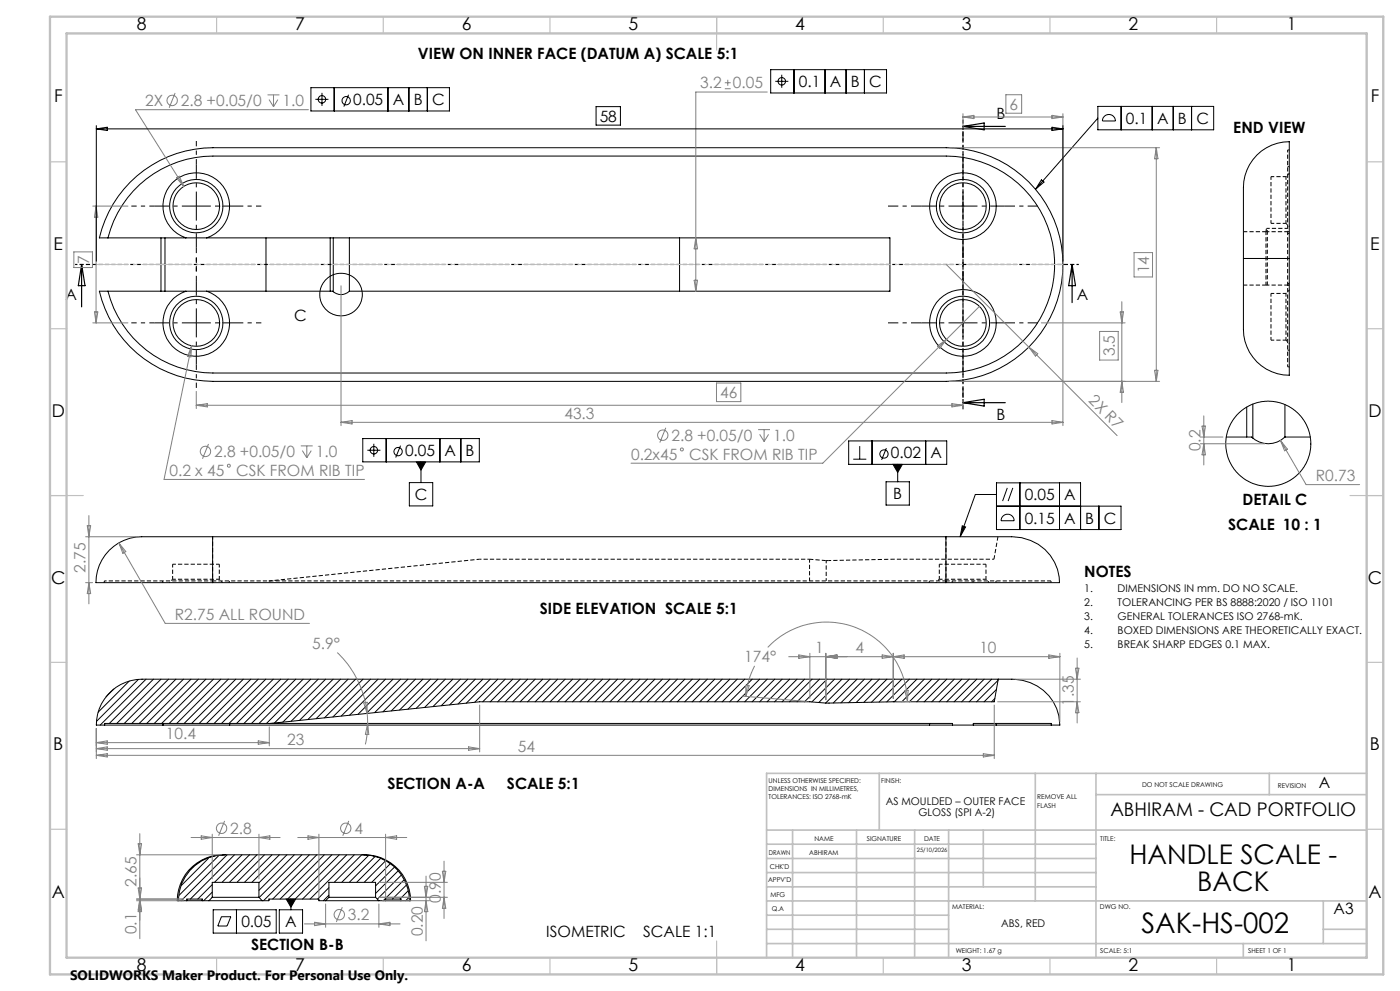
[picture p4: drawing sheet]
<svg xmlns="http://www.w3.org/2000/svg" width="420mm" height="297mm" viewBox="0 0 420 297" stroke-linecap="round" stroke-linejoin="round" font-family="sans-serif">
<g fill="none" stroke="#000" stroke-width=".3">
<path d="M28.9 37.6v40.7M28.9 38.6h290M28.9 38.6l3.3-.5v1zM93.3 26.3h41.5v7h-41.5zM94.6 29.8h3.9M96.6 27.8v3.9M100.3 26.3v7M104.6 28.4l-1.4 3.6M116.4 26.3v7M122.7 26.3v7M128.2 26.3v7M178.8 32h7.3v5.5h-7.3z"/>
<path d="M231.2 20.9h34.8v7h-34.8zM232.6 24.4h3.9M234.5 22.4v3.9M238.2 20.9v7M247.5 20.9v7M253.8 20.9v7M259.3 20.9v7M315.6 38.1l3.3 .5-3.3 .5zM318.9 37.6v40.7M329.4 31.9h34.7v7h-34.7zM329.4 35.4l-18.7 21.3M331.2 35a1.97 1.97 0 0 1 2.2-.6 1.97 1.97 0 0 1 1.2 1.9h-3.9z"/>
<path d="M336.3 31.9v7M345.7 31.9v7M352 31.9v7M357.5 31.9v7M39.1 54.6a35 35 0 0 1 24.8-10.3h220a35 35 0 0 1 35 35 35 35 0 0 1-35 35h-220a35 35 0 0 1-34.1-27h70a3.6 3.6 0 0 0 5 0h162.2v-16h-237.2a35.1 35.1 0 0 1 9.3-16.7zM312.4 53.9l.8 .7-2.5 2.1zM32.4 71.3a32.5 32.5 0 0 1 31.5-24.5h220a32.5 32.5 0 0 1 32.5 32.5 32.5 32.5 0 0 1-32.5 32.5h-220a32.5 32.5 0 0 1-31.5-24.5M48.3 71.3v16M49.5 71.3v16M55.8 71.3a10 10 0 0 1-5-15.4 10 10 0 0 1 16.2 0 10 10 0 0 1-5 15.4M79.8 71.3v16M99.1 71.3v16"/>
<path d="M100 71.3v16.2M104.8 71.3v16M203.9 71.3v16M373 77.5v18.7a18.8 18.8 0 0 0 1.9 9.4 13.4 13.4 0 0 0 11.9 6.8v-34.9M373 77.5h13.8M373 77.5v-18.8a18.7 18.7 0 0 1 1.9-9.3 13.4 13.4 0 0 1 11.9-6.8v34.9M55.8 87.3a10 10 0 0 0-5 15.4 10 10 0 0 0 16.2 0 10 10 0 0 0-5-15.4M108.8 131.4h35v7h-35zM110.2 134.9h3.9M112.1 133v3.9M115.9 131.4v7M120.2 133.6l-1.5 3.5"/>
<path d="M124.9 138.4h2.8l-1.4 2.5zM126.3 138.4v6.2M132 131.4v7M138.3 131.4v7M254.6 132.1h29.4v7.1h-29.4zM256 137.6h3.9M257.9 133.7v3.9M261.6 132.1v7.1M265.9 134.3l-1.4 3.5M267.9 139.2h2.8l-1.4 2.4zM269.3 139.2v5.2M277.7 132.1v7.1"/>
<path d="M367.9 131h7.6a7.2 7.2 0 0 0 10 0M374 122v9M375.8 121.1v10.2M385.5 131h7.6M385.5 121.2v9.8M122.8 144.6h7v7h-7zM265.8 144.4h7v7h-7zM288.7 157.6l1 .3-1.7 3zM298.9 151.7h37.4v7h-37.4v-14h25.3v14M298.9 148.2h-6.3l-4.6 12.7M300.8 154.8a1.96 1.96 0 0 1 2.1-.6 1.96 1.96 0 0 1 1.3 1.9h-3.9zM302.2 146.2l-1.4 4"/>
<path d="M303.8 146.2l-1.4 4M306 144.7v14M317.9 144.7v14M329.7 151.7v7M63.8 160.9h-18.8a18.8 18.8 0 0 0-9.4 1.8 13.4 13.4 0 0 0-6.7 11.9h34.9M63.8 160.9v13.7M63.8 160.9h220M63.8 174.6h220M283.8 160.9v13.7M283.8 160.9h17.7a14.3 14.3 0 0 1 16.4 13.7h-34.1M31.4 217.3h-2.5a13.8 13.8 0 0 1 13.7-13.8h261a14.1 14.1 0 0 1 14.4 13.8h-2.6M31.4 217.3h17.5"/>
<path d="M34.1 206.5l-2.3 2.3M38.8 204.1l-9.4 9.4M41.5 203.6l-12.6 12.6M43.8 203.5l-13.7 13.8M46 203.5l-13.2 13.3M48.3 203.5l-13.3 13.3M48.9 217.3h20M48.9 216.8v.5M50.6 203.5l-13.3 13.3M52.8 203.5l-13.3 13.3M55 203.5l-13.2 13.3M57.3 203.5l-13.3 13.3"/>
<path d="M59.5 203.5l-13.2 13.3M61.8 203.5l-13.3 13.3M64 203.5l-13.2 13.3M66.3 203.5l-13.3 13.3M68.5 203.5l-13.3 13.3M68.9 216.8v.5M68.9 217.3h210M70.7 203.5l-13.2 13.3M73 203.5l-13.2 13.3M75.2 203.5l-13.2 13.3M77.5 203.5l-13.3 13.3M79.7 203.5l-13.2 13.3"/>
<path d="M81 216.8h204.8v.5M82 203.5l-13.3 13.3M84.2 203.5l-13.2 13.3M86.5 203.5l-13.3 13.3M88.7 203.5l-13.2 13.3M90.9 203.5l-13.2 13.3M93.2 203.5l-13.3 13.3M95.5 203.5l-13.2 13.2M97.7 203.5l-12.9 12.9M99.9 203.5l-12.6 12.6M102.2 203.5l-12.3 12.4M104.4 203.5l-12 12.1"/>
<path d="M106.7 203.5l-11.8 11.9M108.9 203.5l-11.5 11.6M111.2 203.5l-11.3 11.4M113.4 203.5l-11 11.1M115.6 203.5l-10.7 10.8M117.9 203.5l-10.5 10.6M120.2 203.5l-10.3 10.3M122.4 203.5l-10 10.1M124.6 203.5l-9.7 9.8M126.9 203.5l-9.5 9.5M129.1 203.5l-9.2 9.3M131.4 203.5l-9 9"/>
<path d="M133.6 203.5l-8.7 8.8M135.9 203.5l-8.5 8.5M138.1 203.5l-8.2 8.3M140.3 203.5l-7.9 8M142.6 203.5l-7.7 7.7M144.9 203.5l-7.5 7.5M147.1 203.5l-7.2 7.2M149.3 203.5l-6.9 7M151.6 203.5l-6.8 6.8M153.8 203.5l-6.7 6.8M156.1 203.5l-6.8 6.8M158.3 203.5l-6.7 6.8"/>
<path d="M160.5 203.5l-6.7 6.8M162.8 203.5l-6.8 6.8M165 203.5l-6.7 6.8M167.3 203.5l-6.8 6.8M169.5 203.5l-6.7 6.8M171.8 203.5l-6.8 6.8M174 203.5l-6.7 6.8M176.3 203.5l-6.8 6.8M178.5 203.5l-6.7 6.8M180.8 203.5l-6.8 6.8M183 203.5l-6.8 6.8M185.2 203.5l-6.7 6.8"/>
<path d="M187.5 203.5l-6.8 6.8M189.7 203.5l-6.7 6.8M192 203.5l-6.8 6.8M194.2 203.5l-6.7 6.8M196.5 203.5l-6.8 6.8M198.7 203.5l-6.7 6.8M201 203.5l-6.8 6.8M203.2 203.5l-6.7 6.8M205.5 203.5l-6.8 6.8M207.7 203.5l-6.8 6.8M209.9 203.5l-6.7 6.8M212.2 203.5l-6.8 6.8"/>
<path d="M214.4 203.5l-6.7 6.8M216.7 203.5l-6.8 6.8M218.9 203.5l-6.7 6.8M221.2 203.5l-6.8 6.8M223.4 203.5l-6.7 6.8M225.7 203.5l-6.8 6.8M227.9 203.5l-6.7 6.8M230.2 203.5l-6.8 6.8M232.4 203.5l-6.8 6.8M234.6 203.5l-6.7 6.8M236.9 203.5l-6.8 6.8M239.1 203.5l-6.7 6.8"/>
<path d="M241.4 203.5l-6.8 6.8M243.6 203.5l-6.7 6.8M245.9 203.5l-6.8 6.8M248.1 203.5l-6.7 6.8M250.4 203.5l-6.8 6.9M252.6 203.5l-7 7M254.8 203.5l-7.1 7.2M257.1 203.5l-7.1 7.2M259.3 203.5l-7 7.1M261.6 203.5l-7 7.1M263.8 203.5l-6.9 7M266.1 203.5l-6.9 7"/>
<path d="M268.3 203.5l-6.9 7M270.5 203.5l-6.8 6.9M272.8 203.5l-6.8 6.9M275.1 203.5l-6.8 6.8M277.3 203.5l-6.8 6.8M278.9 217.3h6.9M278.9 216.8v.5M279.5 203.5l-6.7 6.8M281.8 203.5l-6.8 6.8M284 203.5l-6.7 6.8M285.8 217.3h6.2M286.3 203.5l-6.8 6.8"/>
<path d="M288.5 203.5l-6.7 6.8M290.8 203.5l-6.8 6.8M292 217.3h6.9M292 217.3v-.5h23.4v.5M293 203.5l-6.8 6.8M295.2 203.5l-6.7 6.8M297.5 203.5l-6.7 6.8M298.4 209.3l-.9 1M298.9 217.3h16.5M298.9 216.8v.5M298.9 206.6l-3.7 3.7M299.4 203.9l-6.4 6.4"/>
<path d="M299.5 203.5l-1.2 6.8h-30.3l-19.3 .4-5.7-.4h-99.1l-63.1 6.5h-49.4v.5M62.5 257.3l-8.1 8.1M65.7 256.4l-11.9 11.9M67.5 256.2a13.8 13.8 0 0 0-13.9 13.7M67.5 256.2a13.6 13.6 0 0 0-14.2 13.7h.3M67.5 256.2h41.3M68.1 256.2l-13.7 13.7M70.3 256.2l-13.2 13.2M72.6 256.2l-8.3 8.2M74.9 256.2l-8.3 8.2M77.1 256.2l-8.3 8.2M79.3 256.2l-8.2 8.2"/>
<path d="M81.6 256.2l-8.3 8.2M83.8 256.2l-8.2 8.2M86.1 256.2l-8.4 8.4M88.3 256.2l-10.6 10.6M90.6 256.2l-12.8 12.8M92.8 256.2l-13.7 13.7M95 256.2l-13.2 13.2M97.3 256.2l-13.3 13.2M99.6 256.2l-13.3 13.2M101.8 256.2l-13.3 13.2M104 256.2l-13.2 13.2M106.3 256.2l-13.3 13.2"/>
<path d="M108.5 256.2l-8.2 8.2M108.8 256.2a13.6 13.6 0 0 1 14.2 13.7h-.2M108.8 256.2a13.8 13.8 0 0 1 14 13.7M110.5 256.5l-8 7.9M112.4 256.8l-7.6 7.6M114.2 257.3l-7.2 7.1M115.6 258.1l-6.3 6.3M117 258.9l-5.5 5.5M118.3 259.9l-5.6 5.6M53.6 269.9h2.5M56.1 269.9h4.6M56.1 269.9v-.5h4.6v.5"/>
<path d="M60.7 269.9h2M62.7 269.9h16M63.7 268.9h14M63.7 265.1l-4.4 4.3M63.7 267.4l-2.6 2.5M63.7 268.9v-4.5h14v4.5M63.7 268.9l-1 1M64 272.7h18.9v6.9h-18.9zM66.4 274.7h2.9l-1.2 2.8h-2.8zM70.9 272.7v6.9M77.7 268.9l1 1M78.7 269.9h2v-.5h15v.5h2"/>
<path d="M83.8 272.7h7v6.9h-7zM85.9 269.4h2.8l-1.4 2.5zM87.3 269.4v3.3M97.7 269.9h16M98.7 268.9h14M98.7 266l-3.4 3.4M98.7 268.3l-1.7 1.6M98.7 268.9v-4.5h14v4.5M98.7 268.9l-1 1M112.7 268.9l1 1M113.7 269.9h2M115.7 269.9h4.6"/>
<path d="M115.7 269.9v-.5h4.6v.5M119.4 261.1l-6.7 6.7M120.3 269.9h2.5M120.4 262.3l-7.2 7.1M121.1 263.8l-6.1 6.1M121.9 265.3l-4.2 4.1M122.4 267l-2.4 2.4M122.7 269l-1 .9"/>
<circle cx="96.6" cy="29.8" r="1.13"/>
<circle cx="103.8" cy="30.2" r="1.25"/>
<circle cx="234.5" cy="24.4" r="1.12"/>
<circle cx="58.9" cy="61.8" r="8"/>
<circle cx="58.9" cy="61.8" r="7"/>
<circle cx="288.9" cy="61.8" r="10"/>
<circle cx="288.9" cy="61.8" r="7"/>
<circle cx="288.9" cy="61.8" r="8"/>
<circle cx="58.9" cy="96.8" r="8"/>
<circle cx="58.9" cy="96.8" r="7"/>
<circle cx="102.3" cy="88.3" r="6.4"/>
<circle cx="288.9" cy="96.8" r="7"/>
<circle cx="288.9" cy="96.8" r="10"/>
<circle cx="288.9" cy="96.8" r="8"/>
<circle cx="112.2" cy="134.9" r="1.12"/>
<circle cx="119.4" cy="135.3" r="1.26"/>
<circle cx="265.2" cy="136.1" r="1.25"/>
<circle cx="380.5" cy="133" r="12.8"/>
</g>
<g fill="none" stroke="#000" stroke-width=".3" stroke-dasharray="1.3 .6" stroke-linecap="butt">
<path d="M386.3 44.9h.5M386.8 49.9h-.5M386.3 69.9h.5M386.4 69.4h.4M386.3 85.4h.5M386.8 84.9h-.5M386.3 109.9h.5M386.3 104.9h.5M31.3 174.1v.5M48.8 174.1v.5M63.8 174.1v.5M68.8 174.6v-.5"/>
<path d="M247.9 168h-.2M278.8 174.1v.5M283.8 174.1v.5M285.7 174.1v.5M291.9 174.1v.5M298.8 174.6v-.5M315.3 174.1v.5"/>
</g>
<path d="M63.8 174.1h-32.5M143.8 167.6h99.1" fill="none" stroke="#000" stroke-width=".3" stroke-dasharray="1.3 .6" stroke-dashoffset=".6" stroke-linecap="butt"/>
<path d="M379.8 69.4h6.5M380.2 69.3v16.1M379.8 85.4h6.5M242.9 167.6v6.5M283.8 174.1h-220" fill="none" stroke="#000" stroke-width=".3" stroke-dasharray="1.3 .6" stroke-dashoffset=".2" stroke-linecap="butt"/>
<path d="M373 69.4h6.8M373 85.4h6.8M247.7 168l-4.8-.4M299.4 160.8l-1.2 6.8M315.3 174.1h-31.5" fill="none" stroke="#000" stroke-width=".3" stroke-dasharray="1.3 .6" stroke-dashoffset=".1" stroke-linecap="butt"/>
<g fill="none" stroke="#000" stroke-width=".3" stroke-dasharray="1.3 .6" stroke-dashoffset=".3" stroke-linecap="butt">
<path d="M381.3 52.9v14M385.8 52.9v14M385.8 52.9h-4.5M379.8 69.4v16M381.3 66.9h4.5M386.3 68.4h-6.3M385.8 87.9h-4.5M381.3 101.9v-14M381.3 101.9h4.5M385.8 101.9v-14M51.8 169.1v4.5M65.8 173.6h-14"/>
<path d="M65.8 169.1h-14M65.8 173.6v-4.5M281.8 173.6h14M281.8 169.1h14M281.8 169.1v4.5M295.8 173.6v-4.5"/>
</g>
<path d="M386.3 85.4h.1M80.7 174.1h.1" fill="none" stroke="#000" stroke-width=".3" stroke-dasharray="1.3 .6"/>
<path d="M386.3 44.9v65M143.8 167.6l-62.9 6.5M248.6 168l19.3-.4" fill="none" stroke="#000" stroke-width=".3" stroke-dasharray="1.3 .6" stroke-dashoffset=".5" stroke-linecap="butt"/>
<path d="M63.8 160.8v13.8M247.9 168v6.1M248.6 168h-.7M283.8 160.8v13.8" fill="none" stroke="#000" stroke-width=".3" stroke-dasharray="1.3 .6" stroke-dashoffset=".4" stroke-linecap="butt"/>
<path d="M386.8 51.9l-1 1M385.8 66.9l1 1M386.8 86.9l-1 1M385.8 101.9l1 1M51.8 173.6l-1 1M66.8 174.6l-1-1M267.9 167.6h30.3M281.8 173.6l-1 1M296.8 174.6l-1-1" fill="none" stroke="#000" stroke-width=".3" stroke-dasharray="1.3 .6" stroke-dashoffset=".7" stroke-linecap="butt"/>
<path d="M380.2 69.3l-.2-.9-.2 1" fill="none" stroke="#000" stroke-width=".3" stroke-dasharray="1.3 .6" stroke-dashoffset="1" stroke-linecap="butt"/>
<g fill="none" stroke="#808080" stroke-width=".3">
<path d="M52.5 27.9l-1.7 4.4M80.3 28.4h3.5M80.7 29.8l1.4 2.2M82.1 28.4v3.6M83.4 29.8l-1.3 2.2M92.5 32.9h-51.9l14.5 23M217.5 26.6h1.7M217.5 24.8h1.7M218.3 23.9v1.8M230.2 27.6h-21.5v59.7M288.9 34.1v4.2M288.9 35.1h30"/>
<path d="M288.9 35.1l3.3-.5v1zM301.8 28.4h4.7v5.5h-4.7zM315.6 34.6l3.3 .5-3.3 .5zM318.9 34.1v44.2M53 53.3l.8-.5 1.3 3.1zM284.9 44.3h63M346.9 44.3v70M346.9 44.3l.5 3.3h-1zM22.2 75.5h5.5v4.7h-5.5zM27.8 61.8h10.6M28.8 61.8v35M28.8 61.8l.6 3.3h-1.1z"/>
<path d="M208.7 71.3l.6 3.3h-1.1zM283.9 79.3l24.7 24.7M340.2 75.7h5.6v7.3h-5.6zM27.8 96.8h10.6M28.3 93.5h1.1l-.6 3.3zM102.3 85.7v41.9M208.2 84h1.1l-.6 3.3zM293.8 91.8l-47 47h-57.5M312.4 96.8h25.1M318.9 80.3v47.3M329.9 99.3h5.6v8.6h-5.6zM336.1 93.5h.9l-.5 3.3z"/>
<path d="M336.5 90.4v30.2M57.5 103.6l-8.3 40.1h60.2M57.5 103.6l-.2 3.4-1-.2zM58.9 117.3v5.1M214.9 114.8h7.3v5.6h-7.3zM281.2 103.7l2.7-2-2 2.7zM284.9 114.3h63M308.6 104l26.5 26.6M308.6 104l2.7 2-.7 .7zM336.5 114.3l.5 3.3h-.9zM346.4 111h1l-.5 3.3zM58.9 121.5h230"/>
<path d="M58.9 121.5l3.3-.5v1zM62.5 133.1l-1.8 4.4M90.2 133.6h3.6M90.7 135l1.3 2.2M92 133.6v3.6M93.4 135l-1.4 2.2M102.3 126.6h216.6M102.3 126.6l3.3-.6v1.1zM199.7 128.2l-1.8 4.4M227.4 128.8h3.6M227.9 130.2l1.3 2.1M229.2 128.8v3.5"/>
<path d="M230.6 130.2l-1.4 2.1M285.6 121l3.3 .5-3.3 .5zM288.9 120.3v2.1M315.6 126l3.3 .6-3.3 .5zM360.1 131h6.8M360.1 133h19.4M360.6 127.7h1l-.5 3.3zM361.1 124.6v14.7M361.1 133l.5 3.3h-1zM384.1 132l7.7 13.2h16.1M384.1 132l2.1 2.6-.8 .5zM26.2 157.5h1l-.5 3.4z"/>
<path d="M26.7 154.5v26.5M25.7 160.9h15.8M25.7 174.6h2.1M26.7 174.6l.5 3.3h-1zM35.6 162.7l14 24.1h43.3M35.6 162.7l2.1 2.6-.8 .5zM101.2 195.6a29 29 0 0 1 8.9 18.2M226.4 199.6l-1.9 4.8-.8 4.3M230.3 194a24.3 24.3 0 0 1 26.4-5.9 24.3 24.3 0 0 1 15.5 22.1M236.6 196.8h81.4M239.6 196.3l3.4 .5-3.4 .5zM243 195.8v13.5"/>
<path d="M247.8 195.8v13.9M247.8 196.8l3.3-.5v1zM264.7 196.3l3.3 .5-3.3 .5zM268 195.8v13.5M268 196.8l3.3-.5v1zM314.6 196.3l3.4 .5-3.4 .5zM318 195.8v20.5M323.1 197.2v19.5M28.9 218.3v9.1M80.8 217.8v5.8M109.1 210.6l1-.1v3.3zM110.1 213.8l.2 3"/>
<path d="M110.3 216.8l-.2 3.2-.5 3.1M110.3 216.8l.3 3.3h-1zM143.9 211.3v14.1M222.7 208.6l19.3 1.6M223.7 205.4l1.1 .1-1.1 3.2zM271.5 207l1-.1-.3 3.3zM273.3 210.2l-4.3 .1M298.3 211.3v16.1M299.3 210.3h24.8M304.6 203.5h19.5M322.7 200.3h1l-.6 3.2zM323.1 210.3l.6 3.3h-1z"/>
<path d="M28.9 226.4h269.4M28.9 226.4l3.3-.5v1zM28.9 222.6l3.3-.6v1.1zM28.9 224.4l3.3-.6v1.1zM28.9 222.6h51.9M28.9 224.4h115M77.5 222l3.3 .6-3.3 .5zM140.6 223.8l3.3 .6-3.3 .5zM295 225.9l3.3 .5-3.3 .5zM41 256.2h25.5M41.5 252.9h1l-.6 3.3zM41.9 249.8v31.5"/>
<path d="M57.3 251h26.7M60.4 250.5l3.3 .5-3.3 .5zM63.7 250v13.4M67.4 246l-1.8 4.5M77.7 250v13.4M77.7 251l3.3-.5v1zM89.3 251h32.7M92.4 250.5l3.3 .5-3.3 .5zM95.7 250v18.9M104.6 246l-1.8 4.5M115.7 250v18.9M115.7 251l3.3-.5v1z"/>
<path d="M133.2 258.1v17.2M41 269.9h14.1M41 269.4h14.1M41.5 266.1h1l-.6 3.3zM41.9 269.9l.6 3.3h-1zM41.9 269.4l.6 3.3h-1zM91.3 276.9h28.7M94.4 276.4l3.3 .5-3.3 .5zM97.7 270.9v7M102.7 271.9l-1.8 4.4M113.7 270.9v7M113.7 276.9l3.3-.5v1z"/>
<path d="M113.7 268.9h20.5M113.7 264.4h20.5M114.7 269.9h14.1M127.3 265.6h1l-.5 3.3zM127.8 269.9l.5 3.3h-1zM127.8 262.6v19.4M132.7 261.1h1l-.5 3.3zM133.2 268.9l.5 3.3h-1z"/>
<circle cx="51.6" cy="30.1" r="1.56"/>
<circle cx="61.6" cy="135.3" r="1.56"/>
<circle cx="68.7" cy="139.6" r=".45"/>
<circle cx="198.8" cy="130.4" r="1.56"/>
<circle cx="204.6" cy="134.7" r=".44"/>
<circle cx="66.5" cy="248.2" r="1.55"/>
<circle cx="103.8" cy="248.2" r="1.55"/>
<circle cx="101.8" cy="274.1" r="1.56"/>
</g>
<path d="M288.4 61.8h1M288.5 61.4l.7 .7M288.9 61.3v1M289.2 61.4l-.7 .7" fill="none" stroke="#c0c0c0" stroke-width=".3"/>
<g fill="none" stroke="#000" stroke-width=".3" stroke-dasharray="15.2 1.3 1.3 1.3" stroke-dashoffset="10.9" stroke-linecap="butt">
<path d="M58.9 61.8h-12.5M58.9 61.8v12.5M58.9 61.8h12.5M58.9 61.8v-12.5M288.9 61.8h-12.5M288.9 61.8v12.5M288.9 61.8h12.5M288.9 61.8v-12.5M58.9 96.8h-12.5M58.9 96.8v12.5M58.9 96.8h12.5M58.9 96.8v-12.5"/>
<path d="M288.9 96.8h-12.5M288.9 96.8v12.5M288.9 96.8h12.5M288.9 96.8v-12.5"/>
</g>
<path d="M288.9 49.3v-10M276.4 61.8h-10M288.9 74.3v10M301.4 61.8h10M276.4 96.8h-10M288.9 84.3v-10M301.4 96.8h10M288.9 109.3v10" fill="none" stroke="#000" stroke-width=".3" stroke-dasharray="15.2 1.3 1.3 1.3" stroke-dashoffset="12.1" stroke-linecap="butt"/>
<path d="M58.9 49.3v-7M46.4 61.8h-7M58.9 74.3v7M71.4 61.8h7M46.4 96.8h-7M58.9 84.3v-7M71.4 96.8h7M58.9 109.3v7" fill="none" stroke="#000" stroke-width=".3" stroke-dasharray="15.2 1.3 1.3 1.3" stroke-dashoffset="13.6" stroke-linecap="butt"/>
<path d="M323.6 79.3h-301.1" fill="none" stroke="#000" stroke-width=".35" stroke-dasharray="1.3 .6" stroke-dashoffset=".6" stroke-linecap="butt"/>
<path d="M288.9 35.9v86.8" fill="none" stroke="#000" stroke-width=".35" stroke-dasharray="1.3 .6" stroke-dashoffset=".1" stroke-linecap="butt"/>
<path d="M318.9 79.3h-290" fill="none" stroke="#c0c0c0" stroke-width=".3" stroke-dasharray="15.2 1.3 1.3 1.3" stroke-dashoffset="5.5" stroke-linecap="butt"/>
<path d="M288.9 37.9h12.7M288.9 37.9l6.3-1v2zM24.5 79.3l1 6.3h-2zM24.5 79.3v12.7M321.6 79.3v11.4M321.6 79.3l1.1 6.3h-2.1zM288.9 120.7l6.3-1v2zM288.9 120.7h12.7" fill="none" stroke="#000" stroke-width=".35"/>
<g fill="none" stroke="#c0c0c0" stroke-width=".35">
<path d="M65 5v5M115 5v5M165 5v5M215 5v10M265 5v5M315 5v5M365 5v5M15 48.5h5M410 48.5h5M15 98.5h5M410 98.5h5M15 148.5h10"/>
<path d="M405 148.5h10M15 198.5h5M410 198.5h5M15 248.5h5M410 248.5h5M65 287v5M115 287v5M165 287v5M215 282v10M265 287v5M315 287v5M365 287v5"/>
</g>
<g fill="none" stroke="#c0c0c0" stroke-width=".5">
<path d="M263.8 231.8v17M310.6 231.8v38.2M328.8 231.8v55.2M328.8 238.2h81.2M380.8 231.8v6.4M410 231.8h-180v55.2M230 248.8h180M230 257.3h98.8M230 253h98.8M237.8 248.8v38.2M257 248.8v38.2M274.4 248.8v38.2"/>
<path d="M284.6 248.8v38.2M295 248.8v17M230 265.8h98.8M230 261.5h98.8M230 278.5h54.6M230 274.3h54.6M230 270h180M397 278.5h13M397 270v12.8M230 282.8h180M373 282.8v4.2"/>
</g>
<path d="M15 5h400v287h-400zM20 10h390v277h-390z" fill="none" stroke="#c0c0c0" stroke-width=".7"/>
<path d="M124.9 138.4h2.8l-1.4 2.5zM267.9 139.2h2.8l-1.4 2.4zM288.7 157.6l1 .3-1.7 3zM85.9 269.4h2.8l-1.4 2.5z" fill="#000"/>
<text font-size="8.5" x="342.5" y="279.7">SAK-HS-002</text>
<g font-size="8.1">
<text x="338.9" y="258.9">HANDLE SCALE -</text>
<text x="359.2" y="267">BACK</text>
</g>
<text font-size="5.6" x="333.1" y="244.6">ABHIRAM - CAD PORTFOLIO</text>
<g font-size="5.3">
<text x="41" y="8.9">8</text>
<text x="88.5" y="8.9">7</text>
<text x="138.5" y="8.9">6</text>
<text x="188.5" y="8.9">5</text>
<text x="238.5" y="8.9">4</text>
<text x="288.5" y="8.9">3</text>
<text x="338.5" y="8.9">2</text>
<text x="386" y="8.9">1</text>
<text x="16.2" y="30.7">F</text>
<text x="411.2" y="30.7">F</text>
<text x="16.1" y="74.9">E</text>
<text x="411.1" y="74.9">E</text>
<text x="15.5" y="124.9">D</text>
<text x="410.5" y="124.9">D</text>
<text x="15.4" y="174.9">C</text>
<text x="410.4" y="174.9">C</text>
<text x="16" y="224.9">B</text>
<text x="411" y="224.9">B</text>
<text x="15.5" y="269.2">A</text>
<text x="410.5" y="269.2">A</text>
<text x="41" y="290.9">8</text>
<text x="88.5" y="290.9">7</text>
<text x="138.5" y="290.9">6</text>
<text x="188.5" y="290.9">5</text>
<text x="238.5" y="290.9">4</text>
<text x="288.5" y="290.9">3</text>
<text x="338.5" y="290.9">2</text>
<text x="386" y="290.9">1</text>
</g>
<g font-size="4.7">
<text x="125.3" y="17.5">VIEW ON INNER FACE (DATUM A) SCALE 5:1</text>
<text x="239.7" y="26.1">0.1</text>
<text x="249" y="26.1">A</text>
<text x="255.3" y="26.1">B</text>
<text x="260.8" y="26.1">C</text>
<text x="105.9" y="31.5">0.05</text>
<text x="117.8" y="31.5">A</text>
<text x="124.1" y="31.5">B</text>
<text x="129.6" y="31.5">C</text>
<text x="298.9" y="35.8">B</text>
<text x="179.9" y="36.5">58</text>
<text x="337.8" y="37.1">0.1</text>
<text x="347.1" y="37.1">A</text>
<text x="353.4" y="37.1">B</text>
<text x="358.9" y="37.1">C</text>
<text x="370" y="39.9">END VIEW</text>
<text x="19.7" y="89.9">A</text>
<text x="323" y="89.9">A</text>
<text x="88.2" y="96.1">C</text>
<text x="298.9" y="126">B</text>
<text x="121.5" y="136.7">0.05</text>
<text x="133.4" y="136.7">A</text>
<text x="139.7" y="136.7">B</text>
<text x="267.3" y="137.4">0.02</text>
<text x="279.2" y="137.4">A</text>
<text x="124.4" y="149.9">C</text>
<text x="268" y="149.6">B</text>
<text x="307.4" y="149.9">0.05</text>
<text x="319.3" y="149.9">A</text>
<text x="372.8" y="151.3">DETAIL C</text>
<text x="307.4" y="156.9">0.15</text>
<text x="319.3" y="156.9">A</text>
<text x="325.6" y="156.9">B</text>
<text x="331.1" y="156.9">C</text>
<text x="368.4" y="158.7">SCALE 10 : 1</text>
<text x="325.3" y="172.9">NOTES</text>
<text x="161.9" y="184">SIDE ELEVATION SCALE 5:1</text>
<text x="116.2" y="236.5">SECTION A-A</text>
<text x="152.1" y="236.5">SCALE 5:1</text>
<text x="395.7" y="236.2">A</text>
<text x="400.1" y="273.8">A3</text>
<text x="72.4" y="277.9">0.05</text>
<text x="85.6" y="277.9">A</text>
<text x="163.9" y="280.9">ISOMETRIC</text>
<text x="192.9" y="280.9">SCALE 1:1</text>
<text x="75.3" y="284.8">SECTION B-B</text>
</g>
<g font-size="4.7" fill="#808080">
<text x="210.1" y="26.5">3.2</text>
<text x="219.9" y="26.5">0.05</text>
<text x="43.5" y="31.8">2X</text>
<text x="54.2" y="31.8">2.8 +0.05/0</text>
<text x="84.8" y="31.8">1.0</text>
<text x="302.9" y="32.9">6</text>
<text x="26.7" y="79.1" transform="rotate(-90 26.7 79.1)">7</text>
<text x="344.8" y="81.9" transform="rotate(-90 344.8 81.9)">14</text>
<text x="334.4" y="106.8" transform="rotate(-90 334.4 106.8)">3.5</text>
<text x="216" y="119.3">46</text>
<text x="169.3" y="125.5">43.3</text>
<text x="326.4" y="120.3" transform="rotate(45 326.4 120.3)">2X R7</text>
<text x="64.2" y="137">2.8 +0.05/0</text>
<text x="94.8" y="137">1.0</text>
<text x="189.3" y="137.7">0.2x45</text>
<text x="201.4" y="132.1">2.8 +0.05/0</text>
<text x="206.7" y="137.7">CSK FROM RIB TIP</text>
<text x="232" y="132.1">1.0</text>
<text x="360.1" y="135.3" transform="rotate(-90 360.1 135.3)">0.2</text>
<text x="50.8" y="142.6">0.2 x 45</text>
<text x="70.8" y="142.6">CSK FROM RIB TIP</text>
<text x="394.7" y="144.2">R0.73</text>
<text x="25.7" y="171.7" transform="rotate(-90 25.7 171.7)">2.75</text>
<text x="52.5" y="185.8">R2.75 ALL ROUND</text>
<text x="93.6" y="194.5">5.9°</text>
<text x="244.5" y="195.8">1</text>
<text x="256.7" y="195.8">4</text>
<text x="293.8" y="195.8">10</text>
<text x="223.3" y="198.5">174°</text>
<text x="322.2" y="211.6" transform="rotate(-90 322.2 211.6)">1.35</text>
<text x="49.8" y="221.5">10.4</text>
<text x="86.2" y="223.3">23</text>
<text x="155.4" y="225.3">54</text>
<text x="69.1" y="249.9">2.8</text>
<text x="106.3" y="249.9">4</text>
<text x="41" y="265.8" transform="rotate(-90 41 265.8)">2.65</text>
<text x="104.4" y="275.8">3.2</text>
<text x="132.2" y="270.6" transform="rotate(-90 132.2 270.6)">0.90</text>
<text x="41" y="280" transform="rotate(-90 41 280)">0.1</text>
<text x="126.8" y="280.6" transform="rotate(-90 126.8 280.6)">0.20</text>
</g>
<text font-size="4.1" x="21" y="293.7">SOLIDWORKS Maker Product. For Personal Use Only.</text>
<g font-size="3.2">
<text x="325.3" y="177.4">1.</text>
<text x="335.3" y="177.4">DIMENSIONS IN mm. DO NO SCALE.</text>
<text x="325.3" y="181.6">2.</text>
<text x="325.3" y="185.7">3.</text>
<text x="335.3" y="181.6">TOLERANCING PER BS 8888:2020 / ISO 1101</text>
<text x="335.3" y="185.7">GENERAL TOLERANCES ISO 2768-mK.</text>
<text x="325.3" y="189.9">4.</text>
<text x="335.3" y="189.9">BOXED DIMENSIONS ARE THEORETICALLY EXACT.</text>
<text x="325.3" y="194.1">5.</text>
<text x="335.3" y="194.1">BREAK SHARP EDGES 0.1 MAX.</text>
<text x="265.7" y="241.4">AS MOULDED – OUTER FACE</text>
<text x="275.6" y="244.6">GLOSS (SPI A-2)</text>
<text x="300.4" y="277.9">ABS, RED</text>
</g>
<g font-size="2">
<text x="230.6" y="234.6">UNLESS OTHERWISE SPECIFIED:</text>
<text x="230.6" y="237.1">DIMENSIONS IN MILLIMETRES,</text>
<text x="230.6" y="239.6">TOLERANCES: ISO 2768-mK</text>
<text x="264.4" y="234.6">FINISH:</text>
<text x="311.2" y="239.5">REMOVE ALL</text>
<text x="342.6" y="236">DO NOT SCALE DRAWING</text>
<text x="383.3" y="236.2">REVISION</text>
<text x="311.2" y="242">FLASH</text>
<text x="244.3" y="252">NAME</text>
<text x="260" y="251.9">SIGNATURE</text>
<text x="277.2" y="251.9">DATE</text>
<text x="330.1" y="251.9">TITLE:</text>
<text x="230.6" y="256.1">DRAWN</text>
<text x="242.8" y="256.1">ABHIRAM</text>
<text x="230.9" y="260.3">CHK'D</text>
<text x="230.4" y="264.4">APPV'D</text>
<text x="231.1" y="268.8">MFG</text>
<text x="231.5" y="273">Q.A</text>
<text x="285.6" y="272.5">MATERIAL:</text>
<text x="330" y="272.5">DWG NO.</text>
<text x="286.7" y="285.6">WEIGHT: 1.67 g</text>
<text x="330.1" y="285.6">SCALE: 5:1</text>
<text x="374.5" y="285.6">SHEET 1 OF 1</text>
</g>
<text font-size="1.8" x="275.1" y="255.3">25/10/2026</text>
</svg>
